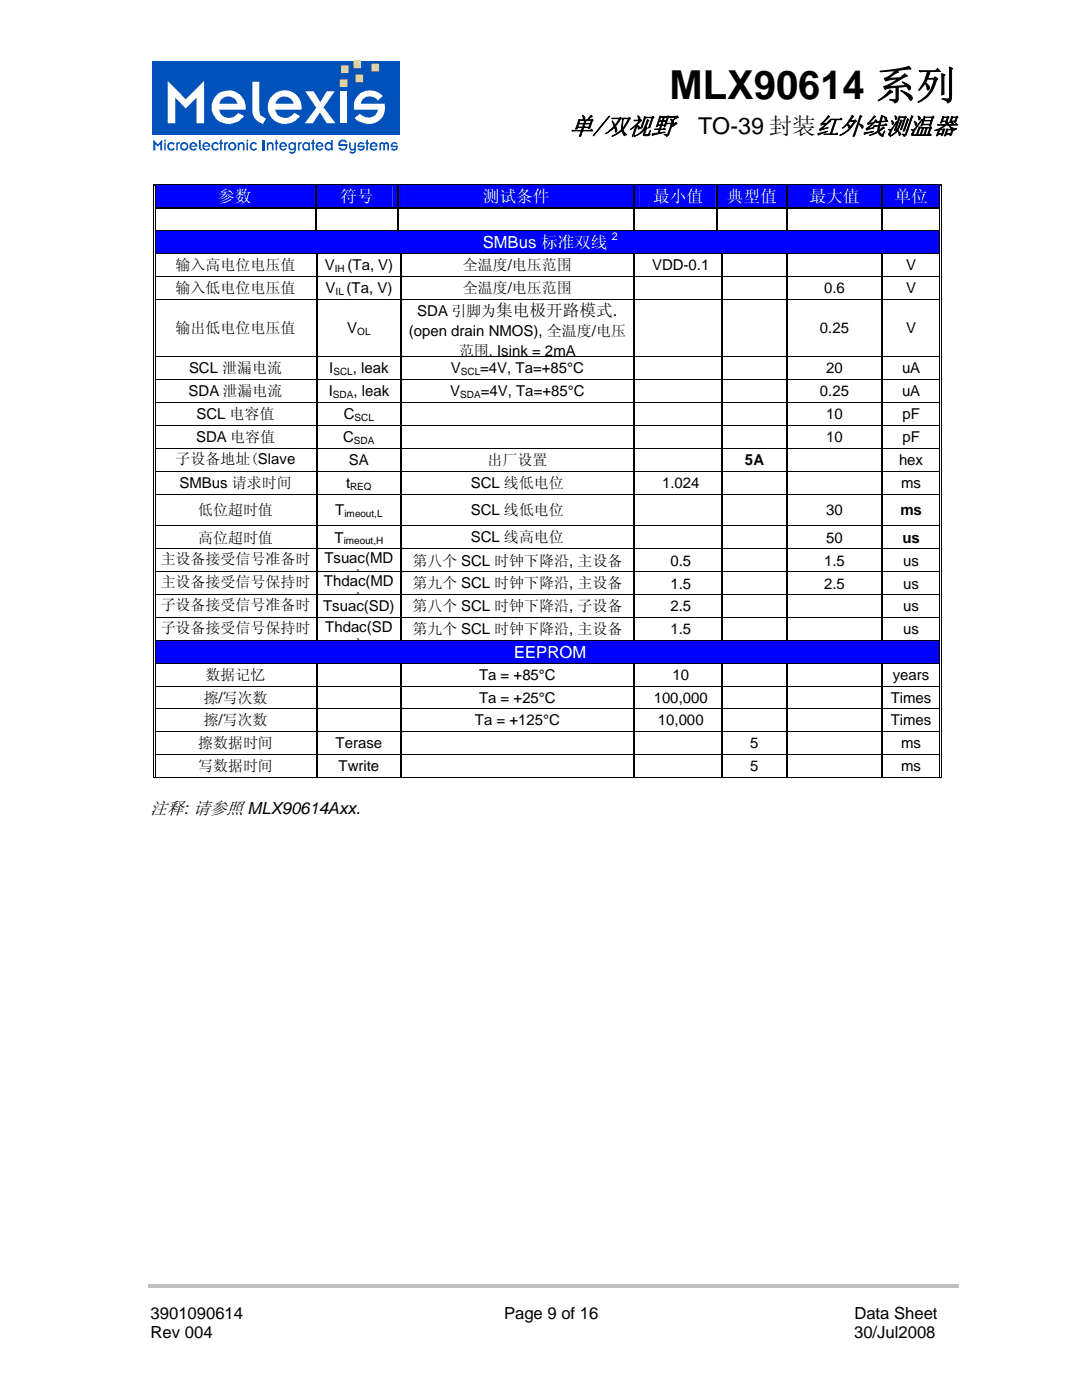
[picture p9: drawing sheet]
<svg xmlns="http://www.w3.org/2000/svg" width="216mm" height="279mm" viewBox="0 0 216 279" stroke-linecap="round" stroke-linejoin="round" font-family="sans-serif">
<path d="M29.5 256.3h161.8v.7h-161.8z" fill="#c0c0c0"/>
<g fill="#fff">
<path d="M34 16.3l3.5 3.7 3.6-3.7v8.2h-1.5v-4.9l-2.1 2.1-2-2.1v4.9h-1.5z" fill-rule="evenodd"/>
<path d="M43.4 19.2a3.3 3.3 0 0 1 3.9-.7 3.3 3.3 0 0 1 1.9 3.4h-5.2a2.05 2.05 0 0 0 1.6 1.6 2.05 2.05 0 0 0 2.2-.9l1.1 .6a3.5 3.5 0 0 1-6.1-.6 3.1 3.1 0 0 1 .6-3.4zM44.6 19.7l-.6 1.1h3.7a1.91 1.91 0 0 0-3.1-1.1z" fill-rule="evenodd"/>
<path d="M50.5 16.5h1.4v5.6a1.51 1.51 0 0 0 1.3 1.5l-.6 1.2-.5-.3a2.44 2.44 0 0 1-1.6-2.2z" fill-rule="evenodd"/>
<path d="M54.2 19.4a3.4 3.4 0 0 1 3.9-1 3.4 3.4 0 0 1 2.1 3.5h-5.2a2.05 2.05 0 0 0 1.6 1.6 2.05 2.05 0 0 0 2.1-.9l1.2 .6a3.6 3.6 0 0 1-6.2-.5 3.3 3.3 0 0 1 .5-3.3zM55.7 19.7l-.5 .5-.2 .6h3.6a1.91 1.91 0 0 0-2.9-1.1z" fill-rule="evenodd"/>
<path d="M60.8 18.3h1.7l1.3 2.1 1.3-2.1h1.5l-2.1 3.1 2.2 3.1h-1.7l-1.2-2.1-1.5 2.1h-1.5l2.2-3z" fill-rule="evenodd"/>
<path d="M71.2 19.1a3.5 3.5 0 0 1 4.8 .2l-.9 .8a1.93 1.93 0 0 0-3.2 .1l-.2 .6h4.6a3.2 3.2 0 0 1-1.1 3.4 3.2 3.2 0 0 1-3.6 .1l-1.1-.7 1.1-.9a2.01 2.01 0 0 0 3.4-.4v-.3h-4.6a3.1 3.1 0 0 1 .8-2.9z" fill-rule="evenodd"/>
</g>
<path d="M67.7 18.3h1.4v6.2h-1.4z" fill="#fff"/>
<path d="M30.4 12.2h49.3v14.7h-49.3z" fill="#0052ba"/>
<g fill="#fff">
<path d="M33.5 16.2l3.6 3.6 3.6-3.6v8.4h-1.5v-5.1l-2.1 2.2-2.1-2.2v5.1h-1.5z" fill-rule="evenodd"/>
<path d="M43.2 19a3.4 3.4 0 0 1 3.9-.6 3.4 3.4 0 0 1 1.9 3.5h-5.2a2.01 2.01 0 0 0 1.6 1.6 2.01 2.01 0 0 0 2.1-1l1.2 .7a3.6 3.6 0 0 1-6-.1 3.3 3.3 0 0 1 .5-4.1zM44.2 19.8l-.4 .9h3.6a1.97 1.97 0 0 0-3.2-.9z" fill-rule="evenodd"/>
<path d="M50.4 16.3h1.3l.1 6.4 .2 .4 1.1 .5-.6 1.2-.5-.3a2.48 2.48 0 0 1-1.6-2.2z" fill-rule="evenodd"/>
<path d="M54.1 19.4a3.4 3.4 0 0 1 4-1.1 3.4 3.4 0 0 1 2.1 3.6h-5.3a2.07 2.07 0 0 0 1.7 1.6 2.07 2.07 0 0 0 2.1-1l1.2 .7a3.5 3.5 0 0 1-4.2 1.3 3.5 3.5 0 0 1-2.2-3.7l.1-.7zM55.4 19.8l-.5 .9h3.7a1.89 1.89 0 0 0-3.2-.9z" fill-rule="evenodd"/>
<path d="M60.9 18.2h1.7l1.3 2.2 1.3-2.2h1.6l-2.2 3.2 2.4 3.2h-1.8l-1.4-2.2-1.4 2.2h-1.6l2.3-3.1z" fill-rule="evenodd"/>
<path d="M71.9 18.6a3.4 3.4 0 0 1 4.4 .6l-.9 .9a1.95 1.95 0 0 0-3.3 .3v.3h4.7a3.3 3.3 0 0 1-1.3 3.5 3.3 3.3 0 0 1-3.6 .1l-.7-.3-.4-.4 1-.9a2.14 2.14 0 0 0 3.3-.1l.3-.7h-4.7a2.96 2.96 0 0 1 1.2-3.3z" fill-rule="evenodd"/>
</g>
<path d="M67.9 18.2h1.4v6.4h-1.4z" fill="#fff"/>
<path d="M67.9 15.9h1.4v1.4h-1.4z" fill="#fad716"/>
<path d="M67.9 15.9h1.4v1.4h-1.4z" fill="none" stroke="#fad716" stroke-width=".2"/>
<path d="M68.1 13.1h1.4v1.4h-1.4z" fill="#fad716"/>
<path d="M68.1 13.1h1.4v1.4h-1.4z" fill="none" stroke="#fad716" stroke-width=".2"/>
<path d="M71 15h1.4v1.3h-1.4z" fill="#fad716"/>
<path d="M71 15h1.4v1.3h-1.4z" fill="none" stroke="#fad716" stroke-width=".2"/>
<path d="M74.2 12.8h1.3v1.4h-1.3z" fill="#fad716"/>
<path d="M74.2 12.8h1.3v1.4h-1.3z" fill="none" stroke="#fad716" stroke-width=".2"/>
<path d="M70.6 12.2h1.4v1.3h-1.4z" fill="#fad716"/>
<path d="M70.6 12.2h1.4v1.3h-1.4z" fill="none" stroke="#fad716" stroke-width=".2"/>
<g fill="#0052ba">
<path d="M30.6 27.9l.9 .9 .9-.9v2.1h-.4v-1.3l-.5 .6-.5-.6v1.3h-.4z" fill-rule="evenodd"/>
<path d="M32.8 28.4h.3v1.6h-.3zM32.9 27.9h.2l-.1 .4-.2-.1z" fill-rule="evenodd"/>
<path d="M33.6 28.6a.76 .76 0 0 1 1.2 .1l-.4 .1a.4 .4 0 0 0-.4-.1 .4 .4 0 0 0-.3 .3v.4a.46 .46 0 0 0 .4 .4 .46 .46 0 0 0 .5-.3l.2 .2-.1 .2a.82 .82 0 0 1-1.3-.4v-.6z" fill-rule="evenodd"/>
<path d="M35.2 28.4h.3v.2l.1-.3h.3l-.1 .4h-.1l-.2 .1v1.2h-.3z" fill-rule="evenodd"/>
<path d="M35.9 29.2a.86 .86 0 0 1 1.7 0 .86 .86 0 0 1-1.7 0zM36.3 28.9v.5l.1 .2a.55 .55 0 0 0 .8-.2l-.1-.5a.46 .46 0 0 0-.8 0z" fill-rule="evenodd"/>
<path d="M38 28.6a.83 .83 0 0 1 .9-.1 .83 .83 0 0 1 .5 .8h-1.3a.51 .51 0 0 0 .4 .4 .51 .51 0 0 0 .5-.2l.3 .2a.86 .86 0 0 1-1.3 .2 .86 .86 0 0 1 0-1.3zM38.3 28.7l-.2 .4h.9a.45 .45 0 0 0-.7-.4z" fill-rule="evenodd"/>
<path d="M39.7 27.9h.3v1.7l.3 .2-.1 .3-.5-.5z" fill-rule="evenodd"/>
<path d="M40.6 28.6a.88 .88 0 0 1 .9-.1 .88 .88 0 0 1 .5 .8h-1.3a.48 .48 0 0 0 .4 .5 .48 .48 0 0 0 .5-.3l.3 .2-.2 .2a.84 .84 0 0 1-1.3-.4v-.6zM40.9 28.7l-.2 .4h.9a.45 .45 0 0 0-.7-.4z" fill-rule="evenodd"/>
<path d="M42.4 28.6l.1-.1a.88 .88 0 0 1 1.2 .2l-.3 .2a.49 .49 0 0 0-.8 0 .49 .49 0 0 0 .1 .7 .42 .42 0 0 0 .7-.1l.3 .2a.86 .86 0 0 1-1.3 .1 .86 .86 0 0 1 0-1.2z" fill-rule="evenodd"/>
<path d="M43.9 27.9h.3v.5h.3v.3h-.3v1.3h-.3v-1.3h-.1v-.3h.1z" fill-rule="evenodd"/>
<path d="M44.7 28.4h.3v.2l.2-.3 .3 .1-.1 .3h-.1l-.3 .1v1.2h-.3z" fill-rule="evenodd"/>
<path d="M45.5 29.2a.85 .85 0 0 1 1.7 0 .85 .85 0 0 1-1.7 0zM45.9 28.9v.2a.45 .45 0 0 0 .3 .6 .45 .45 0 0 0 .6-.3v-.4a.47 .47 0 0 0-.4-.4 .47 .47 0 0 0-.5 .3z" fill-rule="evenodd"/>
<path d="M47.4 28.4l.4 .1a.57 .57 0 0 1 1 .2v1.3h-.3v-1.2a.4 .4 0 0 0-.4-.1 .4 .4 0 0 0-.3 .3v1h-.4z" fill-rule="evenodd"/>
<path d="M49.2 28.4h.3v1.6h-.3zM49.3 27.9h.3l-.2 .4-.2-.2z" fill-rule="evenodd"/>
<path d="M50.1 28.6l.4-.3h.3l.5 .4-.3 .2a.5 .5 0 0 0-.7 0 .5 .5 0 0 0 0 .7 .5 .5 0 0 0 .7-.1l.3 .2a.86 .86 0 0 1-1.2 .2 .86 .86 0 0 1 0-1.3z" fill-rule="evenodd"/>
</g>
<path d="M52.7 27.9v2.1" fill="none" stroke="#0052ba" stroke-width=".4"/>
<g fill="#0052ba">
<path d="M53.2 28.4l.4 .1a.57 .57 0 0 1 1 .2v1.3h-.3v-1.1a.43 .43 0 0 0-.7 .1v1h-.4z" fill-rule="evenodd"/>
<path d="M55 27.9h.3v.5h.2v.3h-.2v1.3h-.3v-1.3h-.2z" fill-rule="evenodd"/>
<path d="M55.9 28.6a.81 .81 0 0 1 1-.2 .81 .81 0 0 1 .4 .9h-1.2l.1 .3a.47 .47 0 0 0 .8-.1l.2 .2a.86 .86 0 0 1-1.2 .1 .86 .86 0 0 1-.1-1.2zM56.3 28.7l-.2 .4h.8l-.2-.4z" fill-rule="evenodd"/>
<path d="M57.6 28.7a.7 .7 0 0 1 1.1-.1v-.2h.4v1.5a.78 .78 0 0 1-.6 .8 .78 .78 0 0 1-.9-.4l.3-.1 .1 .1h.5l.2-.2v-.3a.69 .69 0 0 1-1.1-.3zM58 28.7l-.1 .3v.5a.43 .43 0 0 0 .5 .2 .43 .43 0 0 0 .3-.3l-.1-.7z" fill-rule="evenodd"/>
<path d="M59.5 28.4h.3v.2l.1-.3 .4 .1-.2 .3h-.1l-.2 .1v1.2h-.3z" fill-rule="evenodd"/>
<path d="M60.4 28.7l.5-.4 .5 .1 .1 .2v-.2h.3v1.6l-.4-.1a.68 .68 0 0 1-1.1-.4zM60.8 28.7l-.2 .3v.4a.49 .49 0 0 0 .8 .1 .49 .49 0 0 0-.1-.8z" fill-rule="evenodd"/>
<path d="M62.3 27.9h.3v.5h.2v.3h-.2v1.3h-.3v-1.3h-.2v-.3h.2z" fill-rule="evenodd"/>
<path d="M63.2 28.6a.81 .81 0 0 1 .9-.1 .81 .81 0 0 1 .5 .8h-1.2l.1 .4 .4 .1 .3-.3 .3 .2-.2 .2a.86 .86 0 0 1-1.2-.1 .86 .86 0 0 1 .1-1.2zM63.4 28.9v.2h.8l-.3-.4h-.3z" fill-rule="evenodd"/>
<path d="M65.1 28.5l.2-.2h.4l.4 .3v-.7h.3v2.1h-.3l-.1-.1-.5 .2-.6-.4-.1-.8zM65.1 29v.4a.47 .47 0 0 0 .7 .2 .47 .47 0 0 0 .2-.6 .47 .47 0 0 0-.7-.2z" fill-rule="evenodd"/>
<path d="M67.7 28.2l.2-.2a.87 .87 0 0 1 1.1 0l.3 .3-.4 .2a.54 .54 0 0 0-.6-.3 .54 .54 0 0 0-.4 .5h1.4a1.01 1.01 0 0 1-.5 1.3 1.01 1.01 0 0 1-1.3-.5l.3-.1 .4 .3h.5l.3-.6h-1.5z" fill-rule="evenodd"/>
<path d="M69.7 28.4h.3v1.1a.43 .43 0 0 0 .7 0v-1.1h.3v1.8l-.4 .4a.69 .69 0 0 1-.9-.3l.3-.1 .1 .1h.4l.2-.4a.56 .56 0 0 1-.6 .2 .56 .56 0 0 1-.4-.5z" fill-rule="evenodd"/>
<path d="M71.5 28.6l.4-.3h.4l.4 .4-.3 .2-.1-.2h-.4l-.3 .4h1.2a.84 .84 0 0 1-.5 .9 .84 .84 0 0 1-1-.2l.3-.2a.5 .5 0 0 0 .8-.2h-1.1z" fill-rule="evenodd"/>
<path d="M73.1 27.9h.3v.5h.2v.3h-.2v1.3h-.3v-1.3h-.2v-.3h.2z" fill-rule="evenodd"/>
<path d="M74 28.6a.88 .88 0 0 1 .9-.1 .88 .88 0 0 1 .5 .8h-1.3a.51 .51 0 0 0 .4 .4 .51 .51 0 0 0 .5-.2l.3 .2-.2 .2a.84 .84 0 0 1-1.3-.4v-.6zM74.3 28.7l-.2 .4h.9a.45 .45 0 0 0-.7-.4z" fill-rule="evenodd"/>
<path d="M75.8 28.6a.47 .47 0 0 1 .5-.3 .47 .47 0 0 1 .4 .4 .49 .49 0 0 1 .5-.4 .49 .49 0 0 1 .4 .4v1.3h-.3v-1.3h-.2l-.3 .2v1.1h-.3v-1.2l-.2-.1-.3 .1v1.2h-.3z" fill-rule="evenodd"/>
<path d="M78.2 28.6a.77 .77 0 0 1 1.1 .1l-.2 .2-.2-.2h-.4l-.2 .4h1.1a.79 .79 0 0 1-.4 .9 .79 .79 0 0 1-1-.2l.3-.3a.43 .43 0 0 0 .4 .3 .43 .43 0 0 0 .4-.4h-1.2v-.4z" fill-rule="evenodd"/>
</g>
<g fill="#00f">
<path d="M31 37h31.8v4.3h-31.8z"/>
<path d="M31.9 37h29.9v4.3h-29.9z"/>
<path d="M63.1 37h16.2v4.3h-16.2z"/>
<path d="M64.2 37h14.1v4.3h-14.1z"/>
<path d="M79.6 37h46.8v4.3h-46.8z"/>
<path d="M80.6 37h44.7v4.3h-44.7z"/>
<path d="M126.6 37h16.3v4.3h-16.3z"/>
<path d="M127.7 37h14.1v4.3h-14.1z"/>
<path d="M143.1 37h13.9v4.3h-13.9z"/>
<path d="M144.1 37h11.8v4.3h-11.8z"/>
<path d="M157.2 37h18.6v4.3h-18.6z"/>
<path d="M158.3 37h16.5v4.3h-16.5z"/>
<path d="M176 37h11.4v4.3h-11.4z"/>
<path d="M177.1 37h9.4v4.3h-9.4z"/>
</g>
<g fill="#000">
<path d="M30.5 37h.2zM30.9 37h.1zM62.8 36.8h.3v.2h-.3zM79.3 36.8h.3v.2h-.3zM126.4 36.8h.2v.2h-.2zM142.9 36.8h.2v.2h-.2zM157 36.8h.2v.2h-.2zM175.8 36.8h.2v.2h-.2zM187.4 37h.2zM187.4 36.8h.5v.2h-.5zM187.7 37h.2zM30.5 41.3h.2v.3h-.2z"/>
<path d="M30.9 41.3h.1v.3h-.1zM62.8 41.3h.3v.3h-.3zM79.3 41.3h.3v.3h-.3zM126.4 41.3h.2v.3h-.2zM142.9 41.3h.2v.3h-.2zM157 41.3h.2v.3h-.2zM175.8 41.3h.2v.3h-.2zM187.4 41.3h.2v.3h-.2zM187.7 41.3h.2v.3h-.2z"/>
</g>
<g fill="none" stroke="#000" stroke-width=".23">
<path d="M30.5 36.9h32.3M63.1 36.9h16.2M79.4 37v4.3M79.6 36.9h46.8M126.5 37v4.3M126.6 36.9h16.3M143 37v4.3M143.1 36.9h13.9M157.1 37v4.3M157.2 36.9h18.6M175.9 37v4.3M176 36.9h11.4"/>
<path d="M31 41.5h31.8M63.1 41.5h16.2M79.4 41.6v4.3M79.6 41.5h46.8M126.5 41.6v4.3M126.6 41.5h16.3M143 41.6v4.3M143.1 41.5h13.9M157.1 41.6v4.3M157.2 41.5h18.6M175.9 41.6v4.3M176 41.5h11.4"/>
</g>
<path d="M31 37h31.8M63.1 37h16.2M79.6 37h46.8M126.6 37h16.3M143.1 37h13.9M157.2 37h18.6M176 37h11.4" fill="none" stroke="#00f" stroke-width=".2"/>
<path d="M30.6 37v4.3M30.9 37v4.3M187.5 37v4.3M187.8 37v4.3M30.6 41.6v4.3M30.9 41.6v4.3M187.5 41.6v4.3M187.8 41.6v4.3" fill="none" stroke="#000" stroke-width=".2"/>
<path d="M63 37v4.3M63 41.6v4.3" fill="none" stroke="#000" stroke-width=".25"/>
<g fill="#00f">
<path d="M31 46.2h156.4v4.3h-156.4z"/>
<path d="M31.9 46.2h154.6v4.3h-154.6z"/>
</g>
<g fill="#000">
<path d="M30.5 45.9h.2v.3h-.2zM30.5 50.5h.2v.2h-.2zM30.5 55.1h.2v.1h-.2zM30.5 59.7h.2v.1h-.2zM30.9 45.9h.1v.3h-.1zM30.9 50.5h.1v.2h-.1zM30.9 55.1h.1v.1h-.1zM30.9 59.7h.1v.1h-.1zM187.4 45.9h.2v.3h-.2zM187.4 50.5h.2v.2h-.2zM187.4 55.1h.2v.1h-.2zM187.4 59.7h.2v.1h-.2z"/>
<path d="M187.7 45.9h.2v.3h-.2zM187.7 50.5h.2v.2h-.2zM187.7 55.1h.2v.1h-.2zM187.7 59.7h.2v.1h-.2zM30.5 71.1h.2v.1h-.2zM30.5 75.6h.2v.2h-.2zM30.9 71.1h.1v.1h-.1zM30.9 75.6h.1v.2h-.1zM187.4 71.1h.2v.1h-.2zM187.4 75.6h.2v.2h-.2zM187.7 71.1h.2v.1h-.2zM187.7 75.6h.2v.2h-.2z"/>
<path d="M30.5 80.2h.2v.2h-.2zM30.5 84.8h.2v.2h-.2zM30.5 89.4h.2v.1h-.2zM30.5 94h.2v.1h-.2zM30.5 98.5h.2v.2h-.2zM30.9 80.2h.1v.2h-.1zM30.9 84.8h.1v.2h-.1zM30.9 89.4h.1v.1h-.1zM30.9 94h.1v.1h-.1zM30.9 98.5h.1v.2h-.1zM187.4 80.2h.2v.2h-.2zM187.4 84.8h.2v.2h-.2z"/>
<path d="M187.4 89.4h.2v.1h-.2zM187.4 94h.2v.1h-.2zM187.4 98.5h.2v.2h-.2zM187.7 80.2h.2v.2h-.2zM187.7 84.8h.2v.2h-.2zM187.7 89.4h.2v.1h-.2zM187.7 94h.2v.1h-.2zM187.7 98.5h.2v.2h-.2zM30.5 104.9h.2v.1h-.2zM30.5 109.5h.2v.1h-.2zM30.5 114h.2v.2h-.2zM30.5 118.6h.2v.2h-.2z"/>
<path d="M30.9 104.9h.1v.1h-.1zM30.9 109.5h.1v.1h-.1zM30.9 114h.1v.2h-.1zM30.9 118.6h.1v.2h-.1zM187.4 104.9h.2v.1h-.2zM187.4 109.5h.2v.1h-.2zM187.4 114h.2v.2h-.2zM187.4 118.6h.2v.2h-.2zM187.7 104.9h.2v.1h-.2zM187.7 109.5h.2v.1h-.2zM187.7 114h.2v.2h-.2zM187.7 118.6h.2v.2h-.2z"/>
<path d="M30.5 123.2h.2v.2h-.2zM30.9 123.2h.1v.2h-.1zM187.4 123.2h.2v.2h-.2zM187.7 123.2h.2v.2h-.2z"/>
</g>
<g fill="none" stroke="#000" stroke-width=".23">
<path d="M31 46h156.4M63.3 50.7v4.4M63.3 55.2v4.5M63.3 59.8v11.3M80 50.7v4.4M80 55.2v4.5M80 59.8v11.3M126.5 50.7v4.4M126.5 55.2v4.5M126.5 59.8v11.3M144 50.7v4.4M144 55.2v4.5"/>
<path d="M144 59.8v11.3M157.1 50.7v4.4M157.1 55.2v4.5M157.1 59.8v11.3M175.9 50.7v4.4M175.9 55.2v4.5M175.9 59.8v11.3M63.3 71.2v4.4M63.3 75.8v4.4M80 71.2v4.4M80 75.8v4.4M126.5 71.2v4.4"/>
<path d="M126.5 75.8v4.4M144 71.2v4.4M144 75.8v4.4M157.1 71.2v4.4M157.1 75.8v4.4M175.9 71.2v4.4M175.9 75.8v4.4M63.3 80.4v4.4M63.3 85v4.4M63.3 89.5v4.5M63.3 94.1v4.4M63.3 98.7v6.2"/>
<path d="M80 80.4v4.4M80 85v4.4M80 89.5v4.5M80 94.1v4.4M80 98.7v6.2M126.5 80.4v4.4M126.5 85v4.4M126.5 89.5v4.5M126.5 94.1v4.4M126.5 98.7v6.2M144 80.4v4.4M144 85v4.4"/>
<path d="M144 89.5v4.5M144 94.1v4.4M144 98.7v6.2M157.1 80.4v4.4M157.1 85v4.4M157.1 89.5v4.5M157.1 94.1v4.4M157.1 98.7v6.2M175.9 80.4v4.4M175.9 85v4.4M175.9 89.5v4.5M175.9 94.1v4.4"/>
<path d="M175.9 98.7v6.2M63.3 105v4.5M63.3 109.6v4.4M63.3 114.2v4.4M63.3 118.8v4.4M80 105v4.5M80 109.6v4.4M80 114.2v4.4M80 118.8v4.4M126.5 105v4.5M126.5 109.6v4.4M126.5 114.2v4.4"/>
<path d="M126.5 118.8v4.4M144 105v4.5M144 109.6v4.4M144 114.2v4.4M144 118.8v4.4M157.1 105v4.5M157.1 109.6v4.4M157.1 114.2v4.4M157.1 118.8v4.4M175.9 105v4.5M175.9 109.6v4.4M175.9 114.2v4.4"/>
<path d="M175.9 118.8v4.4M63.3 123.4v4.4M80 123.4v4.4M126.5 123.4v4.4M144 123.4v4.4M157.1 123.4v4.4M175.9 123.4v4.4"/>
</g>
<path d="M31 46.2h156.4" fill="none" stroke="#00f" stroke-width=".2"/>
<g fill="none" stroke="#000" stroke-width=".2">
<path d="M30.6 46.2v4.3M30.6 50.7v4.4M30.6 55.2v4.5M30.6 59.8v11.3M30.9 46.2v4.3M30.9 50.7v4.4M30.9 55.2v4.5M30.9 59.8v11.3M31 50.6h156.4M31 55.2h156.4M31 59.7h156.4M187.5 46.2v4.3"/>
<path d="M187.5 50.7v4.4M187.5 55.2v4.5M187.5 59.8v11.3M187.8 46.2v4.3M187.8 50.7v4.4M187.8 55.2v4.5M187.8 59.8v11.3M30.6 71.2v4.4M30.6 75.8v4.4M30.9 71.2v4.4M30.9 75.8v4.4M31 71.1h156.4"/>
<path d="M31 75.7h156.4M187.5 71.2v4.4M187.5 75.8v4.4M187.8 71.2v4.4M187.8 75.8v4.4M30.6 80.4v4.4M30.6 85v4.4M30.6 89.5v4.5M30.6 94.1v4.4M30.6 98.7v6.2M30.9 80.4v4.4M30.9 85v4.4"/>
<path d="M30.9 89.5v4.5M30.9 94.1v4.4M30.9 98.7v6.2M31 80.3h156.4M31 84.9h156.4M31 89.5h156.4M31 94h156.4M31 98.6h156.4M187.5 80.4v4.4M187.5 85v4.4M187.5 89.5v4.5M187.5 94.1v4.4"/>
<path d="M187.5 98.7v6.2M187.8 80.4v4.4M187.8 85v4.4M187.8 89.5v4.5M187.8 94.1v4.4M187.8 98.7v6.2M30.6 105v4.5M30.6 109.6v4.4M30.6 114.2v4.4M30.6 118.8v4.4M30.9 105v4.5M30.9 109.6v4.4"/>
<path d="M30.9 114.2v4.4M30.9 118.8v4.4M31 104.9h156.4M31 109.5h156.4M31 114.1h156.4M31 118.7h156.4M187.5 105v4.5M187.5 109.6v4.4M187.5 114.2v4.4M187.5 118.8v4.4M187.8 105v4.5M187.8 109.6v4.4"/>
<path d="M187.8 114.2v4.4M187.8 118.8v4.4M30.6 123.4v4.4M30.9 123.4v4.4M31 123.3h156.4M187.5 123.4v4.4M187.8 123.4v4.4"/>
</g>
<g fill="#00f">
<path d="M31 127.9h156.4v4.5h-156.4z"/>
<path d="M31.9 128.2h154.6v3.8h-154.6z"/>
</g>
<g fill="#000">
<path d="M30.5 127.8h.2v.1h-.2zM30.5 132.4h.2v.1h-.2zM30.5 136.9h.2v.2h-.2zM30.9 127.8h.1v.1h-.1zM30.9 132.4h.1v.1h-.1zM30.9 136.9h.1v.2h-.1zM187.4 127.8h.2v.1h-.2zM187.4 132.4h.2v.1h-.2zM187.4 136.9h.2v.2h-.2zM187.7 127.8h.2v.1h-.2zM187.7 132.4h.2v.1h-.2zM187.7 136.9h.2v.2h-.2z"/>
<path d="M30.5 141.4h.2v.1h-.2zM30.5 145.9h.2v.2h-.2zM30.5 150.5h.2v.2h-.2zM30.9 141.4h.1v.1h-.1zM30.9 145.9h.1v.2h-.1zM30.9 150.5h.1v.2h-.1zM126.4 155.1h.1v.2h-.1zM187.4 141.4h.2v.1h-.2zM187.4 145.9h.2v.2h-.2zM187.4 150.5h.2v.2h-.2zM187.4 155.1h.5v.2h-.5zM187.7 141.4h.2v.1h-.2z"/>
<path d="M187.7 145.9h.2v.2h-.2zM187.7 150.5h.2v.2h-.2z"/>
</g>
<g fill="none" stroke="#000" stroke-width=".2">
<path d="M30.6 127.9v4.5M30.6 132.5v4.4M30.6 137.1v4.3M30.9 127.9v4.5M30.9 132.5v4.4M30.9 137.1v4.3M31 127.8h156.4M31 132.4h156.4M31 137h156.4M187.5 127.9v4.5M187.5 132.5v4.4M187.5 137.1v4.3"/>
<path d="M187.8 127.9v4.5M187.8 132.5v4.4M187.8 137.1v4.3M30.5 155.2h95.9M30.6 141.5v4.4M30.6 146.1v4.4M30.6 150.7v4.4M30.9 141.5v4.4M30.9 146.1v4.4M30.9 150.7v4.4M31 141.4h156.4M31 146h156.4"/>
<path d="M31 150.6h156.4M126.5 155.2h60.9M187.5 141.5v4.4M187.5 146.1v4.4M187.5 150.7v4.4M187.8 141.5v4.4M187.8 146.1v4.4M187.8 150.7v4.4"/>
</g>
<g fill="none" stroke="#000" stroke-width=".23">
<path d="M63.3 132.5v4.4M63.3 137.1v4.3M80 132.5v4.4M80 137.1v4.3M126.5 132.5v4.4M126.5 137.1v4.3M144 132.5v4.4M144 137.1v4.3M157.1 132.5v4.4M157.1 137.1v4.3M175.9 132.5v4.4M175.9 137.1v4.3"/>
<path d="M63.3 141.5v4.4M63.3 146.1v4.4M63.3 150.7v4.4M80 141.5v4.4M80 146.1v4.4M80 150.7v4.4M126.5 141.5v4.4M126.5 146.1v4.4M126.5 150.7v4.4M144 141.5v4.4M144 146.1v4.4M144 150.7v4.4"/>
<path d="M157.1 141.5v4.4M157.1 146.1v4.4M157.1 150.7v4.4M175.9 141.5v4.4M175.9 146.1v4.4M175.9 150.7v4.4"/>
</g>
<text font-size="8" x="133.6" y="19.7">MLX90614 系列</text>
<text font-size="4.9" x="113.6" y="26.8">单/双视野</text>
<text font-size="4.6" x="139.3" y="26.8">TO-39 封装红外线测温器</text>
<text font-size="3.5" x="30.1" y="162.4">注释: 请参照 MLX90614Axx.</text>
<g font-size="3.3" fill="#fff">
<text x="43.5" y="40.3">参数</text>
<text x="67.9" y="40.3">符号</text>
<text x="96.3" y="40.3">测试条件</text>
<text x="130.3" y="40.3">最小值</text>
<text x="145" y="40.3">典型值</text>
<text x="161.5" y="40.3">最大值</text>
<text x="178.5" y="40.3">单位</text>
<text x="96.3" y="49.5">SMBus 标准双线</text>
<text x="102.6" y="131.3">EEPROM</text>
</g>
<g font-size="3.3">
<text x="30.1" y="263.1">3901090614</text>
<text x="100.6" y="263.1">Page 9 of 16</text>
<text x="170.5" y="263.1">Data Sheet</text>
<text x="30.1" y="267">Rev 004</text>
<text x="170.5" y="267">30/Jul2008</text>
</g>
<g font-size="3">
<text x="35.1" y="53.9">输入高电位电压值</text>
<text x="64.8" y="53.9">V</text>
<text x="69.3" y="53.9">(Ta, V)</text>
<text x="92.4" y="53.9">全温度/电压范围</text>
<text x="130.1" y="53.9">VDD-0.1</text>
<text x="180.8" y="53.9">V</text>
<text x="35.1" y="58.5">输入低电位电压值</text>
<text x="65" y="58.5">V</text>
<text x="69.2" y="58.5">(Ta, V)</text>
<text x="92.4" y="58.5">全温度/电压范围</text>
<text x="164.4" y="58.5">0.6</text>
<text x="180.8" y="58.5">V</text>
<text x="83.3" y="63.1">SDA 引脚为集电极开路模式.</text>
<text x="35.1" y="66.5">输出低电位电压值</text>
<text x="69.3" y="66.5">V</text>
<text x="81.6" y="67.1">(open drain NMOS), 全温度/电压</text>
<text x="91.6" y="71">范围, Isink = 2mA</text>
<text x="163.6" y="66.5">0.25</text>
<text x="180.8" y="66.5">V</text>
<text x="37.7" y="74.5">SCL 泄漏电流</text>
<text x="65.7" y="74.5">I</text>
<text x="70.4" y="74.5">, leak</text>
<text x="90" y="74.5">V</text>
<text x="95.8" y="74.5">=4V, Ta=+85°C</text>
<text x="164.9" y="74.5">20</text>
<text x="180" y="74.5">uA</text>
<text x="37.6" y="79">SDA 泄漏电流</text>
<text x="39.2" y="83.6">SCL 电容值</text>
<text x="65.6" y="79.1">I</text>
<text x="68.6" y="83.7">C</text>
<text x="70.5" y="79.1">, leak</text>
<text x="89.8" y="79.1">V</text>
<text x="95.9" y="79.1">=4V, Ta=+85°C</text>
<text x="163.6" y="79.1">0.25</text>
<text x="164.8" y="83.7">10</text>
<text x="180" y="79.1">uA</text>
<text x="180.1" y="83.7">pF</text>
<text x="39.1" y="88.2">SDA 电容值</text>
<text x="68.5" y="88.2">C</text>
<text x="164.8" y="88.2">10</text>
<text x="180.1" y="88.2">pF</text>
<text x="35.1" y="92.5">子设备地址(Slave</text>
<text x="69.6" y="92.8">SA</text>
<text x="97.3" y="92.8">出厂设置</text>
<text x="148.7" y="92.8">5A</text>
<text x="179.4" y="92.8">hex</text>
<text x="35.8" y="97.4">SMBus 请求时间</text>
<text x="69" y="97.4">t</text>
<text x="94" y="97.4">SCL 线低电位</text>
<text x="132.1" y="97.4">1.024</text>
<text x="179.8" y="97.4">ms</text>
<text x="39.5" y="102.8">低位超时值</text>
<text x="66.9" y="102.8">T</text>
<text x="94" y="102.8">SCL 线低电位</text>
<text x="164.8" y="102.8">30</text>
<text x="179.7" y="102.8">ms</text>
<text x="32.1" y="112.6">主设备接受信号准备时</text>
<text x="39.5" y="108.3">高位超时值</text>
<text x="64.7" y="112.4">Tsuac(MD</text>
<text x="66.7" y="108.3">T</text>
<text x="82.3" y="112.9">第八个 SCL 时钟下降沿, 主设备</text>
<text x="94" y="108.3">SCL 线高电位</text>
<text x="133.8" y="112.9">0.5</text>
<text x="164.4" y="112.9">1.5</text>
<text x="164.8" y="108.3">50</text>
<text x="180.1" y="108.3">us</text>
<text x="180.2" y="112.9">us</text>
<text x="32.1" y="117.2">主设备接受信号保持时</text>
<text x="64.6" y="117">Thdac(MD</text>
<text x="71.1" y="115.8">)</text>
<text x="82.3" y="117.4">第九个 SCL 时钟下降沿, 主设备</text>
<text x="133.8" y="117.5">1.5</text>
<text x="164.4" y="117.5">2.5</text>
<text x="180.2" y="117.5">us</text>
<text x="32.1" y="121.8">子设备接受信号准备时</text>
<text x="45.5" y="121">间</text>
<text x="64.5" y="122">Tsuac(SD)</text>
<text x="71.1" y="120.4">)</text>
<text x="82.3" y="122">第八个 SCL 时钟下降沿, 子设备</text>
<text x="133.8" y="122">2.5</text>
<text x="180.2" y="122">us</text>
<text x="32.1" y="126.3">子设备接受信号保持时</text>
<text x="64.9" y="126.1">Thdac(SD</text>
<text x="71.1" y="129.5">)</text>
<text x="82.3" y="126.6">第九个 SCL 时钟下降沿, 主设备</text>
<text x="133.8" y="126.6">1.5</text>
<text x="180.2" y="126.6">us</text>
<text x="41" y="135.8">数据记忆</text>
<text x="95.6" y="135.8">Ta = +85°C</text>
<text x="134.2" y="135.8">10</text>
<text x="178.2" y="135.8">years</text>
<text x="40.6" y="140.3">擦/写次数</text>
<text x="95.6" y="140.3">Ta = +25°C</text>
<text x="130.4" y="140.3">100,000</text>
<text x="177.7" y="140.3">Times</text>
<text x="39.5" y="149.3">擦数据时间</text>
<text x="40.6" y="144.8">擦/写次数</text>
<text x="67" y="149.4">Terase</text>
<text x="94.8" y="144.8">Ta = +125°C</text>
<text x="131.3" y="144.8">10,000</text>
<text x="149.7" y="149.4">5</text>
<text x="177.7" y="144.8">Times</text>
<text x="179.8" y="149.4">ms</text>
<text x="39.5" y="153.9">写数据时间</text>
<text x="67.6" y="153.9">Twrite</text>
<text x="149.7" y="153.9">5</text>
<text x="179.8" y="153.9">ms</text>
</g>
<text font-size="2.2" fill="#fff" x="122.1" y="47.9">2</text>
<g font-size="2">
<text x="66.8" y="54.3">IH</text>
<text x="67" y="58.8">IL</text>
<text x="71.3" y="66.8">OL</text>
<text x="66.5" y="74.8">SCL</text>
<text x="91.9" y="74.8">SCL</text>
<text x="66.4" y="79.4">SDA</text>
<text x="70.8" y="84">SCL</text>
<text x="91.8" y="79.4">SDA</text>
<text x="70.6" y="88.6">SDA</text>
<text x="69.9" y="97.7">REQ</text>
<text x="68.7" y="103.2">imeout,L</text>
<text x="68.6" y="108.6">imeout,H</text>
</g>
</svg>
